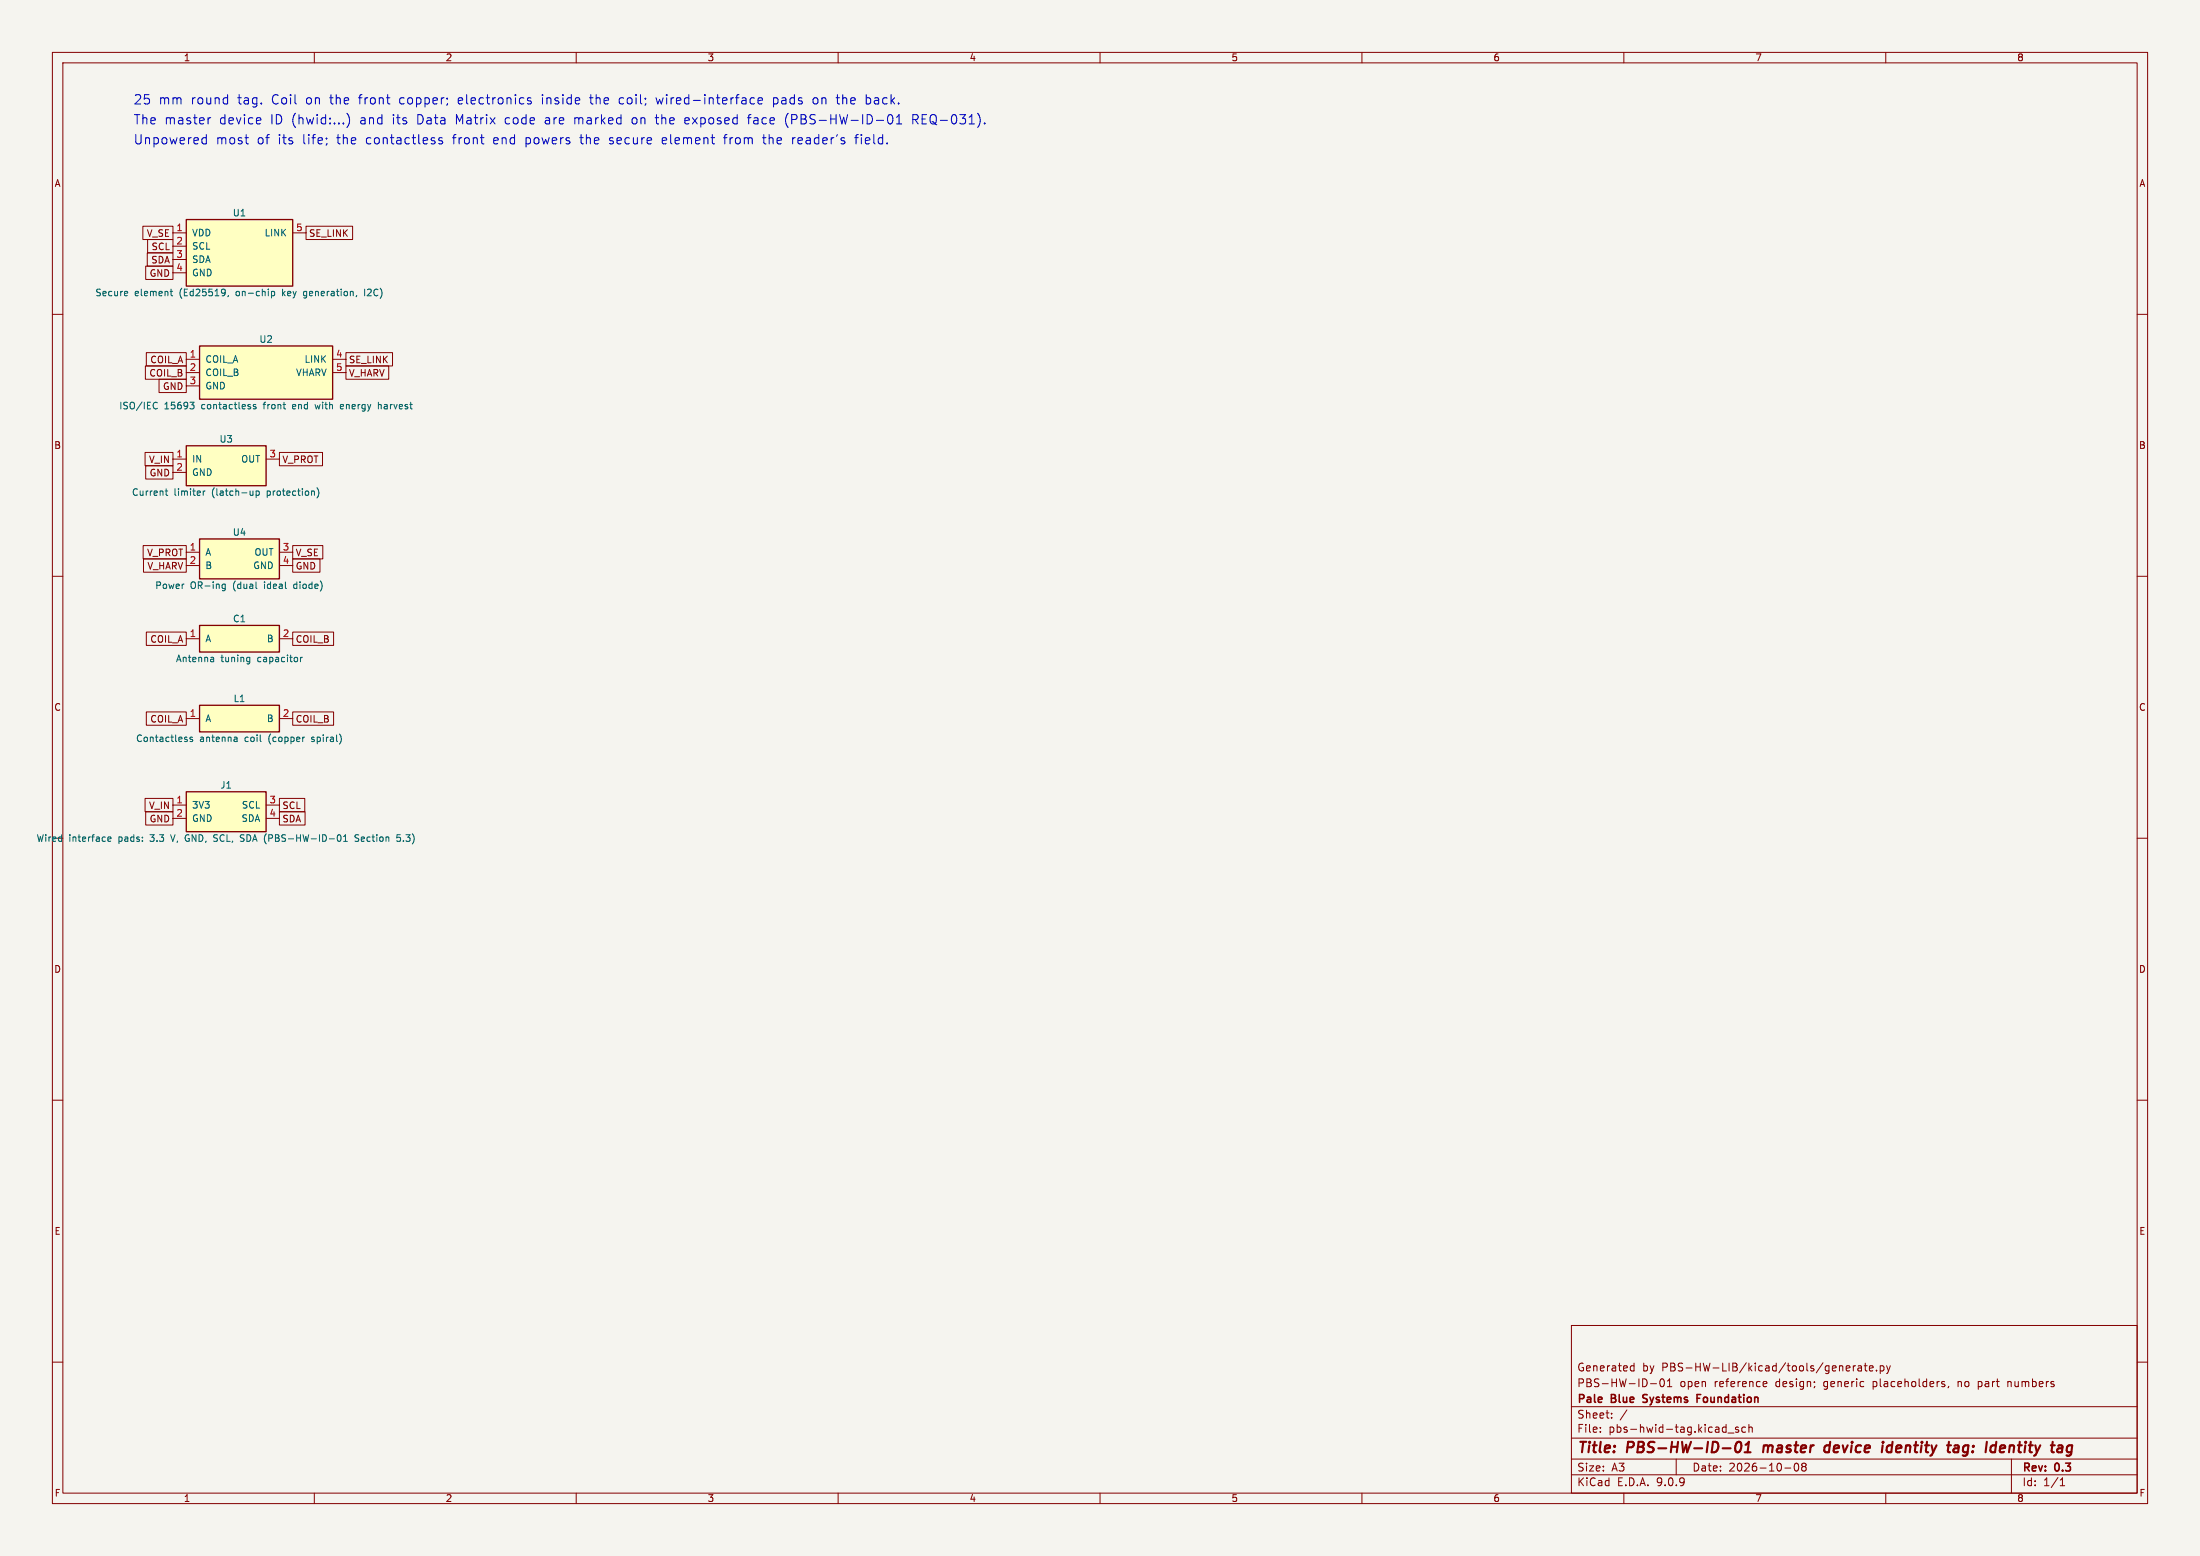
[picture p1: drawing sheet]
<svg xmlns="http://www.w3.org/2000/svg" width="420mm" height="297mm" viewBox="0 0 420 297" stroke-linecap="round" stroke-linejoin="round" font-family="sans-serif">
<path d="M0 0h420v297h-420z" fill="#f5f4ef" stroke="#f5f4ef" stroke-width=".19"/>
<g fill="none" stroke="#840000" stroke-width=".19">
<path d="M10 10h400v277h-400zM12 12h396v273h-396zM60 10v2M110 10v2M160 10v2M210 10v2M260 10v2M310 10v2M360 10v2M10 60h2M408 60h2M10 110h2"/>
<path d="M408 110h2M408 160h2M10 210h2M408 210h2M300 253h108v32h-108zM10 260h2M300 278.5h108M300 274.5h108M300 268.5h108M305.5 273.2v.2M305.5 272.5v.1M307.7 270.5v.2"/>
<path d="M307.7 269.8v.1M310.6 269.1l-1.3 1.9M311.4 261.6h.5M311.4 260.8h.5M311.9 260.2v1.5M315.1 264.1h1.1M317 263.3l.2-.1a.8 .8 0 0 1 .6 .7 .8 .8 0 0 1-.6 .8l-.2-.2-.1-.4zM318.3 264.7h.9M318.3 263.6l.4-.4v1.5M320 278.5v3M329.4 272.4l.1 .1M329.5 271.9v1.5"/>
<path d="M329.5 273.3l-.1 .1M329.9 273.5h1.1M331.9 272.5l-.4-.1-.2 .2 .1 .2 .5 .2v.3h-.6M333.2 272.5l-.4-.1-.3 .3 .2 .6h.5M333.9 272.5l.2-.1 .3 .1 .1 .9M333.9 271.9v1.5M336.7 264.6h.5M336.7 263.8l.4-.1 .2 .3-.7 .2M342.7 279.4l.2-.1a.8 .8 0 0 1 .5 .7 .8 .8 0 0 1-.5 .8l-.2-.2-.2-.4zM344.2 279.9l-.3-.3 .3-.3 .5 .1 .1 .2-.3 .3M344.2 279.9l-.3 .3 .1 .4 .2 .2 .5-.1 .1-.2-.1-.4-.2-.2M344.2 279.9h.3"/>
<path d="M346.4 263.8v.1M346.4 264.6v.2M352.4 261.2l.8-.2-.1-.2-.4-.1-.3 .2 .1 .7h.6M353.8 260.7v1M354.2 260.7l-.3 .1-.1 .2M354.7 260.8h.6l.1 .9M355.4 261l-.5 .1a.29 .29 0 0 0-.2 .3 .29 .29 0 0 0 .2 .3l.5-.1M355.9 260.7h.5M356.1 260.2v1.3l.3 .2M356.9 261.2l.7-.2-.1-.2-.4-.1-.2 .2v.7h.6M358.2 261.5v.2M358.9 260.8l.5-.1 .3 .3-.2 .6h-.6"/>
<path d="M358.9 260.7v1.5M360.2 260.7l.3 1M360.5 261.7l-.3 .5M360.9 260.7l-.4 1M370.9 264.2l.3 .1 .1 .2-.2 .2h-.3M370.9 263.7l.3 .1M372 264.6l-.1 .3M377.7 263.7v1.5M377.7 264.6l.1 .1M377.8 263.7l-.1 .1M383.3 263.7v1M383.5 263.7l-.2 .1"/>
<path d="M384 278.5v6.5M408 260h2M60 285v2M110 285v2M160 285v2M210 285v2M260 285v2M300 281.5h108M310 285v2M340.7 280.2h1.2M360 285v2M393.3 283.6h.9"/>
<path d="M393.3 282.5l.4-.4v1.5"/>
</g>
<g fill="none" stroke="#840000" stroke-width=".4">
<path d="M331.6 275.4a.46 .46 0 0 1 .4-.2 .46 .46 0 0 1 .4 .4 1.15 1.15 0 0 1-.8 1.6l-.2-.1a1.54 1.54 0 0 1 .2-1.7zM333 277.2h1.2M333.2 275.8l.7-.6-.3 2M336.7 275.9l-.1 1.3M349.3 276a.66 .66 0 0 0-1 .3l-.1 .5 .2 .3h.8M349.4 275.2l-.3 2M361 275.9a.66 .66 0 0 0-.8 .4l-.1 .5 .2 .3h.8M373.1 276h.8l-.1 1.2M373.9 276.3l-.7 .1a.4 .4 0 0 0-.3 .4 .4 .4 0 0 0 .2 .4l.7-.1M382.5 275.9l-.5 .1-.2 .9 .2 .3h.4M382.8 276.3l-1 .2M395.6 276a.66 .66 0 0 0-1 .3l-.1 .5 .2 .3h.7"/>
<path d="M395.6 275.9l-.2 1.6a.6 .6 0 0 1-.9 .3"/>
</g>
<path d="M313.6 267.6l.2 .1M313.7 266.3v.5M324 266.9h.5M324.7 266.2h-.7v1.5" fill="none" stroke="#840000" stroke-width=".3"/>
<path d="M38.1 134.6h15.2v5.1h-15.2z" fill="#ffffc2"/>
<path d="M38.1 134.6h15.2v5.1h-15.2z" fill="none" stroke="#840000" stroke-width=".25"/>
<path d="M35.6 137.2h2.5M53.3 137.2h2.6" fill="none" stroke="#840000" stroke-width=".19"/>
<path d="M35.6 141.1l.2 .2-.2 .2M35.6 140.7l.1 .1M36.7 140.8l-.3-.1-.1 .2v.2l.4 .1v.3h-.4M44.8 140.7l.4 .1 .1 .7M45.3 141.5h-.5M45.3 141l-.5 .1M58 140.7h.1" fill="none" stroke="#006464" stroke-width=".19"/>
<path d="M38.1 119.4h15.2v5.1h-15.2z" fill="#ffffc2"/>
<path d="M38.1 119.4h15.2v5.1h-15.2z" fill="none" stroke="#840000" stroke-width=".25"/>
<path d="M35.6 121.9h2.5M53.3 121.9h2.6" fill="none" stroke="#840000" stroke-width=".19"/>
<path d="M40.6 125.5l.2 .1v.7M40.8 126.2l-.4 .1M40.8 125.8h-.4M47.3 125.5h.4M47.7 126.2l-.4 .1M47.7 125.5v1l-.3 .2M57.4 125.5v.8M57.7 125.5l-.3 .2" fill="none" stroke="#006464" stroke-width=".19"/>
<path d="M35.6 151.1h15.2v7.7h-15.2z" fill="#ffffc2"/>
<path d="M35.6 151.1h15.2v7.7h-15.2z" fill="none" stroke="#840000" stroke-width=".25"/>
<path d="M33 153.7h2.6M33 156.2h2.6M50.8 153.7h2.5M50.8 156.2h2.5" fill="none" stroke="#840000" stroke-width=".19"/>
<path d="M32.6 159.3l.4 1.3M46 159.9l.5 .2M46 159.4h.6M64.5 159.5l.2-.2a.68 .68 0 0 1 .4 .7 .68 .68 0 0 1-.4 .6l-.2-.1M65.6 159.7l.3-.4v1.3M68.5 159.4l-.5-.1-.2 .2v.3l.6 .3 .1 .3-.3 .2-.4-.1M76.4 159.3h-.6l-.1 .6 .2-.1 .5 .1 .1 .2-.1 .4-.2 .1-.5-.1M20.6 160.2l.6-.1-.1-.3h-.3l-.2 .1 .1 .6h.4M46.5 160.5l-.4 .1M65.6 160.6h.7" fill="none" stroke="#006464" stroke-width=".19"/>
<path d="M35.6 85.1h15.2v7.6h-15.2z" fill="#ffffc2"/>
<path d="M35.6 85.1h15.2v7.6h-15.2z" fill="none" stroke="#840000" stroke-width=".25"/>
<path d="M33 87.6h2.6M33 90.2h2.6M50.8 87.6h2.5" fill="none" stroke="#840000" stroke-width=".19"/>
<path d="M31.5 93.7h.5M31.7 93.3v1.1l.3 .2M38.8 93.7v.9M39.2 93.7l-.4 .3M48.3 94.4l-.4 .2M48.3 93.7v.9M48.9 93.8l.4-.1 .2 .3-.1 .5h-.5M48.9 93.7v1.3M60.5 93.1a1.46 1.46 0 0 1 0 1.9" fill="none" stroke="#006464" stroke-width=".19"/>
<path d="M38.1 102.9h15.2v7.6h-15.2z" fill="#ffffc2"/>
<path d="M38.1 102.9h15.2v7.6h-15.2z" fill="none" stroke="#840000" stroke-width=".25"/>
<path d="M35.6 105.4h2.5M35.6 108h2.5M53.3 105.4h2.6M53.3 108h2.6" fill="none" stroke="#840000" stroke-width=".19"/>
<path d="M42.4 112.1l.2 .2h.4M43 111.5v1l-.2 .3-.3-.1M43 111.6l-.4-.1-.2 .2M48.9 112.3h.1" fill="none" stroke="#006464" stroke-width=".19"/>
<path d="M35.6 41.9h20.3v12.7h-20.3z" fill="#ffffc2"/>
<path d="M35.6 41.9h20.3v12.7h-20.3z" fill="none" stroke="#840000" stroke-width=".25"/>
<path d="M33 44.5h2.6M33 47h2.6M33 49.5h2.6M33 52.1h2.6M55.9 44.5h2.5" fill="none" stroke="#840000" stroke-width=".19"/>
<g fill="none" stroke="#006464" stroke-width=".19">
<path d="M24.2 55.6l.2 .3-.6 .1M24.3 56.4l-.1 .1M32.5 55.6h.5M32.7 55.2v1.1l.3 .2M42.9 55.3v.9M43 55.7l-.1 .2M43.6 56.4l-.1 .2M51.8 55.7l.4-.1 .2 .3-.1 .5h-.5M51.8 55.6v1.3M58 56.8l.1 .1M58.2 55.6l-.3 .3v.3l.3 .3M68.1 56.4l-.1 .2"/>
<path d="M69.6 55.2v1.3"/>
</g>
<path d="M38.1 66h25.4v10.2h-25.4z" fill="#ffffc2"/>
<path d="M38.1 66h25.4v10.2h-25.4z" fill="none" stroke="#840000" stroke-width=".25"/>
<g fill="none" stroke="#840000" stroke-width=".19">
<path d="M27.3 43.2h5.7v2.5h-5.7zM27.8 50.8h5.2v2.5h-5.2zM28.1 48.3h4.9v2.5h-4.9zM28.2 45.7h4.8v2.6h-4.8zM58.4 43.2h8.9v2.5h-8.9zM27.8 69.8h7.8v2.6h-7.8zM27.9 67.3h7.7v2.6h-7.7zM30.4 72.4h5.2v2.5h-5.2zM35.6 68.6h2.5M35.6 71.1h2.5M35.6 73.7h2.5M63.5 68.6h2.5"/>
<path d="M63.5 71.1h2.5M66 69.8h8.2v2.6h-8.2zM66 67.3h8.9v2.6h-8.9zM27.7 86.4h5.3v2.5h-5.3zM27.8 88.9h5.2v2.5h-5.2zM53.3 86.4h8.3v2.5h-8.3zM27.3 104.1h8.3v2.6h-8.3zM27.4 106.7h8.2v2.5h-8.2zM55.9 104.1h5.7v2.6h-5.7zM55.9 106.7h5.2v2.5h-5.2zM27.9 120.6h7.7v2.6h-7.7zM27.9 135.9h7.7v2.5h-7.7z"/>
<path d="M55.9 135.9h7.8v2.5h-7.8zM55.9 120.6h7.8v2.6h-7.8zM27.7 152.4h5.3v2.5h-5.3zM27.8 154.9h5.2v2.6h-5.2zM53.3 154.9h4.9v2.6h-4.9zM53.3 152.4h4.9v2.5h-4.9z"/>
</g>
<path d="M29.7 76.8l.3 .1M30 77.9l-.3 .1M36.3 76.8h.7l-.4 .5M36.8 77.3l.2 .2v.3l-.2 .2M48.8 77.3l-.3-.1-.1 .2v.2l.4 .1v.3h-.4M60.1 77.2l.3 .8M65.4 77.2l-.4 .2v.6h.4M65.6 77.5l-.6 .1M72.2 77.3l.4-.1 .2 .2M72.2 76.8v1.2" fill="none" stroke="#006464" stroke-width=".19"/>
<g fill="none" stroke="#0000c2" stroke-width=".19">
<path d="M101.4 18.7h-.5l-.2 .2 .1 .3 .6 .1v.5h-.7M112.5 18.7h.7M118.3 18.8v.9M125.2 18.7l.4 1.1M143.2 19.5l.3 .3h.5M144 18.7h-.5l-.3 .3M144.7 19.3l.9-.2-.1-.4h-.5l-.3 .2 .1 .9h.7M147.7 19.8h.5M147.7 18.7v1.7M148.2 18.7h-.5M155.5 18.7l-.3 .3v.5l.3 .3M159.6 18.7h.7"/>
<path d="M159.9 18.1v1.5l.1 .2h.3M165.4 19.8h.5M165.4 18.1v1.7M165.9 18.7h-.5M38.7 27.4h.7M38.7 26.4h.7M39.4 25.7v1.8M40.2 22.5l-.3 .1-.2 .2M46.8 26.3h.6M47.3 27.5h.1M49.7 22.6l.1 .3-.8 .2M62.3 26.4v.1"/>
<path d="M62.4 27.4l-.1 .2M66.2 21.6a2.04 2.04 0 0 1 0 2.7M84.4 26.4l-.4-.1-.2 .2v.3l.6 .2v.4h-.6M120.8 22.6v.9M125.1 22.5h.6M126.5 26.4v1M127.3 26.7l-.9 .2M131 22.5l-.3 .2v.7l.3 .3M131.6 22.9l-.9 .2M138.1 26.3h.7M142.7 22.5h.7M143.2 21.9l-.3 .2v1.6"/>
<path d="M145.6 26.3h.6M145.8 25.7l.1 1.7M150.4 21.7a2.09 2.09 0 0 0 0 2.5M151.3 26.3v1.2M151.7 26.3l-.4 .3M163.2 26.3h.6M163.8 25.7l-.3 .1-.1 .1v1.6M169.7 22l.3-.1a1.11 1.11 0 0 1 0 1.8h-.1a1.18 1.18 0 0 1-.2-1.7zM171.1 23.7h1M171.1 22.4l.5-.5v1.8M174.3 22.8h.6M174.7 22.8l.6 .9"/>
<path d="M174.9 21.9h-.6v1.8M188 23.5v.2"/>
</g>
<g font-size="2.8" fill="#840000">
<text x="301" y="277.9">Title:</text>
<text x="310.6" y="277.9">PBS-HW-ID-01</text>
<text x="337.4" y="277.9">master</text>
<text x="350" y="277.9">device</text>
<text x="361.7" y="277.9">identity</text>
<text x="375.1" y="277.9">tag:</text>
<text x="383.1" y="277.9">Identity</text>
</g>
<g font-size="2.5" fill="#0000c2">
<text x="25.4" y="23.9">The master</text>
<text x="25.4" y="20.1">25</text>
<text x="30.2" y="20.1">mm</text>
<text x="36.4" y="20.1">round</text>
<text x="41.9" y="23.9">device</text>
<text x="45.4" y="20.1">tag.</text>
<text x="51.7" y="23.9">ID (hwid:...)</text>
<text x="52" y="20.1">Coil</text>
<text x="58.6" y="20.1">on</text>
<text x="63.3" y="20.1">the</text>
<text x="68.9" y="20.1">front</text>
<text x="68.9" y="23.9">and</text>
<text x="75.2" y="23.9">its</text>
<text x="76.7" y="20.1">copper;</text>
<text x="80" y="23.9">Data</text>
<text x="87.4" y="23.9">Matrix</text>
<text x="88" y="20.1">electronics</text>
<text x="96.9" y="23.9">code</text>
<text x="104.1" y="20.1">inside</text>
<text x="104.6" y="23.9">are</text>
<text x="110.3" y="23.9">marked</text>
<text x="113.4" y="20.1">the</text>
<text x="119" y="20.1">coil;</text>
<text x="121.4" y="23.9">on</text>
<text x="126.1" y="23.9">the</text>
<text x="126.2" y="20.1">wired-interface</text>
<text x="131.7" y="23.9">exposed</text>
<text x="143.9" y="23.9">face</text>
<text x="148.6" y="20.1">pads</text>
<text x="151.1" y="23.9">(PBS-HW-ID-01</text>
<text x="156.3" y="20.1">on</text>
<text x="161" y="20.1">the</text>
<text x="166.6" y="20.1">back.</text>
<text x="175.5" y="23.9">REQ-031).</text>
<text x="25.4" y="27.7">Unpowered</text>
<text x="41.2" y="27.7">most</text>
<text x="49.1" y="27.7">of</text>
<text x="53.1" y="27.7">its</text>
<text x="57.9" y="27.7">life;</text>
<text x="64.5" y="27.7">the</text>
<text x="70.1" y="27.7">contactless</text>
<text x="86.8" y="27.7">front</text>
<text x="94.6" y="27.7">end</text>
<text x="100.8" y="27.7">powers</text>
<text x="111.4" y="27.7">the</text>
<text x="117" y="27.7">secure</text>
<text x="127.2" y="27.7">element</text>
<text x="139.2" y="27.7">from</text>
<text x="146.7" y="27.7">the</text>
<text x="152.3" y="27.7">reader's</text>
<text x="164.5" y="27.7">field.</text>
</g>
<g font-size="2.1" fill="#840000">
<text x="301" y="262">Generated</text>
<text x="313.5" y="262">by</text>
<text x="317.3" y="262">PBS-HW-LIB/kicad/tools/generate.py</text>
<text x="301" y="268.2">Pale</text>
<text x="301" y="265">PBS-HW-ID-01</text>
<text x="307.7" y="268.2">Blue</text>
<text x="314.3" y="268.2">Systems</text>
<text x="320.6" y="265">open</text>
<text x="325.2" y="268.2">Foundation</text>
<text x="327.3" y="265">reference</text>
<text x="339.1" y="265">design;</text>
<text x="348.4" y="265">generic</text>
<text x="357.9" y="265">placeholders,</text>
<text x="374.3" y="265">no</text>
<text x="378.3" y="265">part</text>
<text x="384.1" y="265">numbers</text>
<text x="301" y="273.7">File:</text>
<text x="301" y="271">Sheet:</text>
<text x="307.1" y="273.7">pbs-hwid-tag.kicad_sch</text>
<text x="301" y="281.1">Size:</text>
<text x="307.6" y="281.1">A3</text>
<text x="323" y="281.1">Date:</text>
<text x="330" y="281.1">2026-10-08</text>
<text x="386" y="281.3">Rev:</text>
<text x="392.4" y="281.3">0.3</text>
<text x="301" y="283.9">KiCad</text>
<text x="308.7" y="283.9">E.D.A.</text>
<text x="316.3" y="283.9">9.0.9</text>
<text x="386" y="283.9">Id:</text>
<text x="390.1" y="283.9">1/1</text>
</g>
<g font-size="1.8" fill="#840000">
<text x="35" y="11.9">1</text>
<text x="85" y="11.9">2</text>
<text x="135" y="11.9">3</text>
<text x="185" y="11.9">4</text>
<text x="235" y="11.9">5</text>
<text x="285" y="11.9">6</text>
<text x="335" y="11.9">7</text>
<text x="385" y="11.9">8</text>
<text x="10.3" y="35.9">A</text>
<text x="408.3" y="35.9">A</text>
<text x="27.9" y="45.4">V_SE</text>
<text x="28.8" y="47.9">SCL</text>
<text x="58.9" y="45.4">SE_LINK</text>
<text x="28.5" y="53">GND</text>
<text x="28.8" y="50.5">SDA</text>
<text x="28.6" y="69.5">COIL_A</text>
<text x="66.5" y="69.5">SE_LINK</text>
<text x="28.4" y="72.1">COIL_B</text>
<text x="31" y="74.6">GND</text>
<text x="66.5" y="72.1">V_HARV</text>
<text x="10.3" y="85.9">B</text>
<text x="28.3" y="88.6">V_IN</text>
<text x="53.8" y="88.6">V_PROT</text>
<text x="408.2" y="85.9">B</text>
<text x="28.5" y="91.1">GND</text>
<text x="28" y="106.4">V_PROT</text>
<text x="56.4" y="106.4">V_SE</text>
<text x="28" y="108.9">V_HARV</text>
<text x="56.4" y="108.9">GND</text>
<text x="28.6" y="122.9">COIL_A</text>
<text x="56.4" y="122.9">COIL_B</text>
<text x="10.3" y="135.9">C</text>
<text x="408.2" y="135.9">C</text>
<text x="28.6" y="138.1">COIL_A</text>
<text x="56.4" y="138.1">COIL_B</text>
<text x="28.3" y="154.6">V_IN</text>
<text x="53.8" y="154.6">SCL</text>
<text x="28.5" y="157.2">GND</text>
<text x="53.8" y="157.2">SDA</text>
<text x="10.3" y="185.9">D</text>
<text x="408.2" y="185.9">D</text>
<text x="10.3" y="235.9">E</text>
<text x="408.3" y="235.9">E</text>
<text x="10.3" y="285.9">F</text>
<text x="35" y="286.9">1</text>
<text x="85" y="286.9">2</text>
<text x="135" y="286.9">3</text>
<text x="185" y="286.9">4</text>
<text x="235" y="286.9">5</text>
<text x="285" y="286.9">6</text>
<text x="335" y="286.9">7</text>
<text x="385" y="286.9">8</text>
<text x="408.3" y="285.9">F</text>
</g>
<g font-size="1.8" fill="#006464">
<text x="44.3" y="41.5">U1</text>
<text x="36.6" y="45.3">VDD</text>
<text x="36.6" y="47.9">SCL</text>
<text x="50.4" y="45.3">LINK</text>
<text x="36.6" y="50.4">SDA</text>
<text x="36.6" y="52.9">GND</text>
<text x="18.1" y="56.7">Secure</text>
<text x="25.7" y="56.7">element</text>
<text x="34.4" y="56.7">(Ed25519,</text>
<text x="45.3" y="56.7">on-chip</text>
<text x="54.4" y="56.7">key</text>
<text x="58.6" y="56.7">generation,</text>
<text x="70.4" y="56.7">I2C)</text>
<text x="49.4" y="65.6">U2</text>
<text x="39.1" y="69.4">COIL_A</text>
<text x="39.1" y="72">COIL_B</text>
<text x="56.4" y="72">VHARV</text>
<text x="58" y="69.4">LINK</text>
<text x="39.1" y="74.5">GND</text>
<text x="22.7" y="78.3">ISO/IEC</text>
<text x="31.3" y="78.3">15693</text>
<text x="38.6" y="78.3">contactless</text>
<text x="50.6" y="78.3">front</text>
<text x="56.3" y="78.3">end</text>
<text x="60.9" y="78.3">with</text>
<text x="65.9" y="78.3">energy</text>
<text x="73.3" y="78.3">harvest</text>
<text x="36.6" y="88.5">IN</text>
<text x="41.8" y="84.7">U3</text>
<text x="46" y="88.5">OUT</text>
<text x="25.1" y="94.8">Current</text>
<text x="33.2" y="94.8">limiter</text>
<text x="36.6" y="91">GND</text>
<text x="40.6" y="94.8">(latch-up</text>
<text x="51.2" y="94.8">protection)</text>
<text x="39.1" y="106.3">A</text>
<text x="44.3" y="102.5">U4</text>
<text x="48.5" y="106.3">OUT</text>
<text x="29.5" y="112.6">Power</text>
<text x="36.3" y="112.6">OR-ing</text>
<text x="39.1" y="108.8">B</text>
<text x="44.6" y="112.6">(dual</text>
<text x="48.3" y="108.8">GND</text>
<text x="50.7" y="112.6">ideal</text>
<text x="56.5" y="112.6">diode)</text>
<text x="44.4" y="119">C1</text>
<text x="39.1" y="122.8">A</text>
<text x="50.9" y="122.8">B</text>
<text x="33.5" y="126.6">Antenna</text>
<text x="42.2" y="126.6">tuning</text>
<text x="49.3" y="126.6">capacitor</text>
<text x="44.5" y="134.2">L1</text>
<text x="25.9" y="141.8">Contactless</text>
<text x="38.1" y="141.8">antenna</text>
<text x="39.1" y="138">A</text>
<text x="46.8" y="141.8">coil</text>
<text x="50.9" y="138">B</text>
<text x="51.5" y="141.8">(copper</text>
<text x="59.9" y="141.8">spiral)</text>
<text x="36.6" y="154.5">3V3</text>
<text x="42" y="150.7">J1</text>
<text x="46.1" y="154.5">SCL</text>
<text x="6.9" y="160.9">Wired</text>
<text x="13.1" y="160.9">interface</text>
<text x="22.7" y="160.9">pads:</text>
<text x="29" y="160.9">3.3</text>
<text x="33.2" y="160.9">V, GND, SCL,</text>
<text x="36.6" y="157.1">GND</text>
<text x="46" y="157.1">SDA</text>
<text x="46.9" y="160.9">SDA (PBS-HW-ID-01</text>
<text x="69.2" y="160.9">Section</text>
<text x="77.4" y="160.9">5.3)</text>
</g>
<g font-size="1.8" fill="#a90000">
<text x="33.6" y="44.2">1</text>
<text x="33.6" y="46.7">2</text>
<text x="56.4" y="44.2">5</text>
<text x="33.6" y="49.3">3</text>
<text x="33.6" y="51.8">4</text>
<text x="36.1" y="68.3">1</text>
<text x="36.1" y="70.9">2</text>
<text x="64.1" y="68.3">4</text>
<text x="64.1" y="70.9">5</text>
<text x="36.1" y="73.4">3</text>
<text x="33.6" y="87.4">1</text>
<text x="33.6" y="89.9">2</text>
<text x="51.4" y="87.4">3</text>
<text x="36.1" y="105.2">1</text>
<text x="36.1" y="107.7">2</text>
<text x="53.9" y="105.2">3</text>
<text x="53.9" y="107.7">4</text>
<text x="36.1" y="121.7">1</text>
<text x="53.9" y="121.7">2</text>
<text x="36.1" y="136.9">1</text>
<text x="53.9" y="136.9">2</text>
<text x="33.6" y="153.4">1</text>
<text x="33.6" y="156">2</text>
<text x="51.4" y="153.4">3</text>
<text x="51.4" y="156">4</text>
</g>
</svg>
